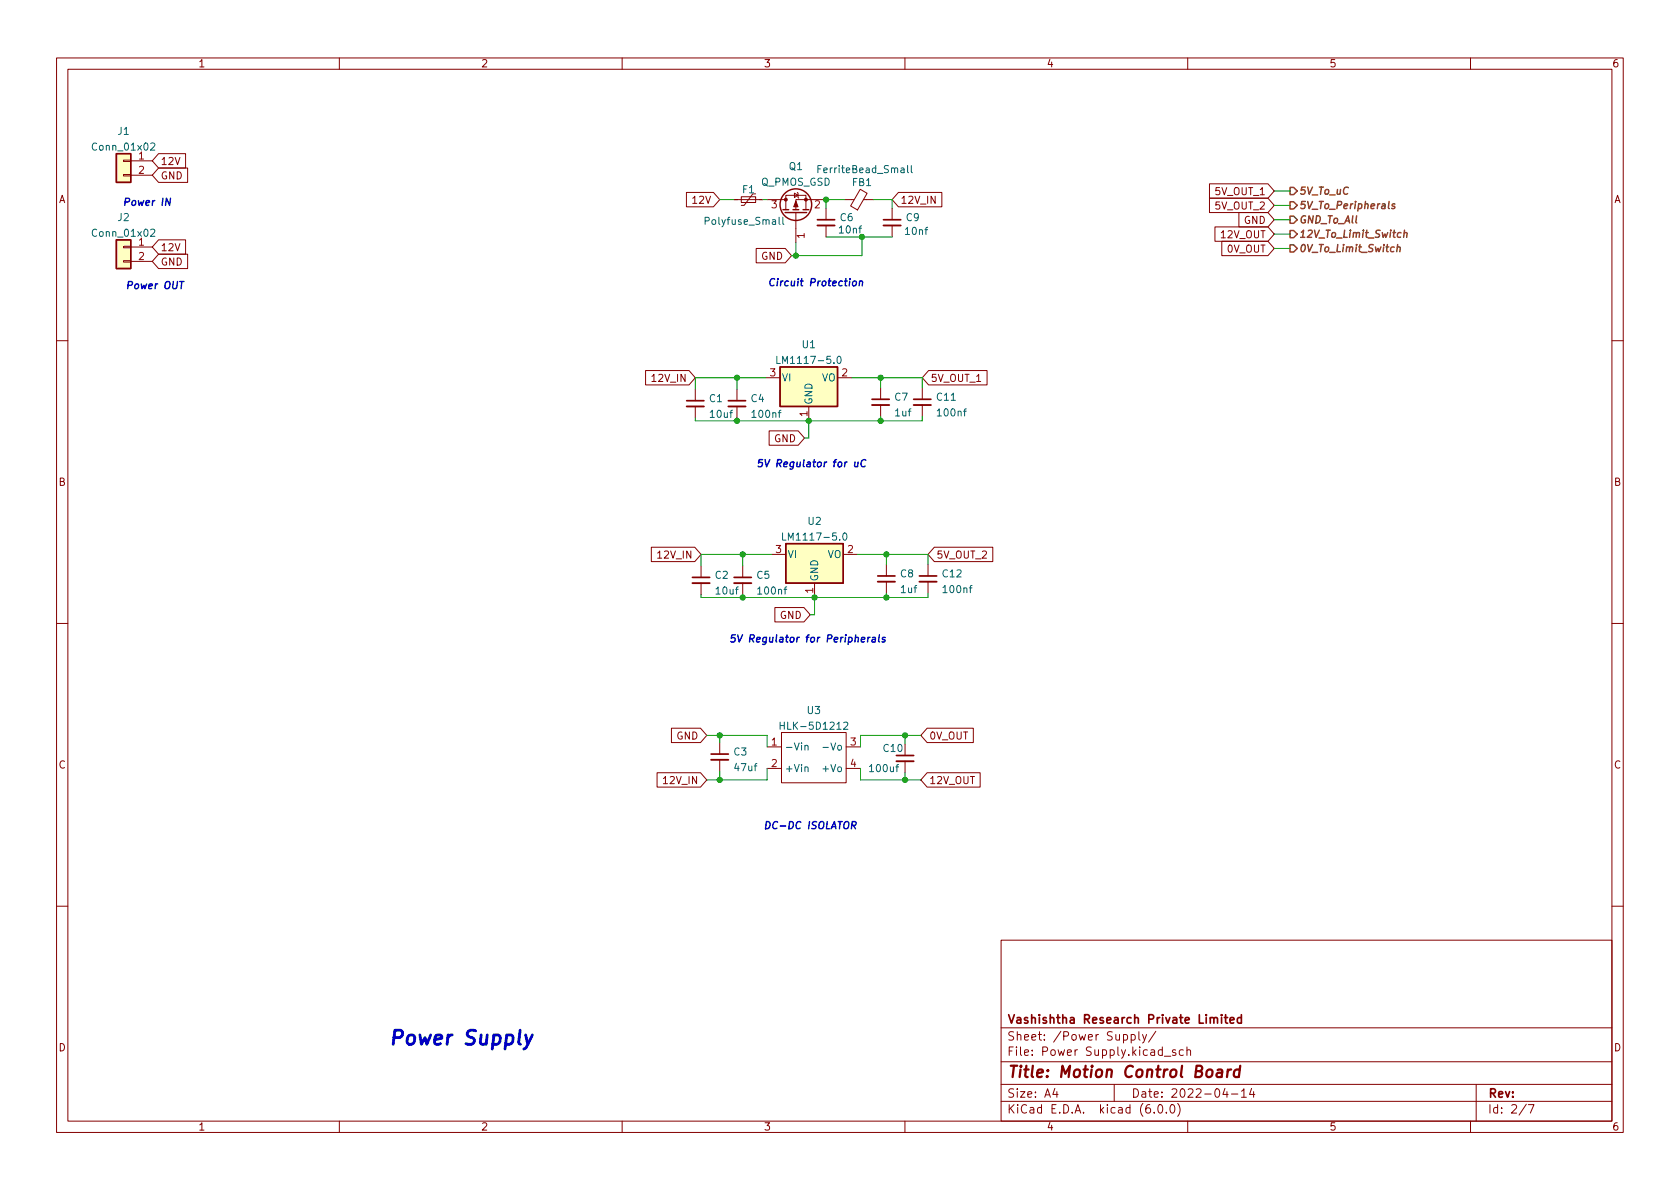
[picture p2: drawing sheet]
<svg xmlns="http://www.w3.org/2000/svg" width="297mm" height="210mm" viewBox="0 0 297 210" stroke-linecap="round" stroke-linejoin="round" font-family="sans-serif">
<g fill="none" stroke="#840000" stroke-width=".18">
<path d="M10 10.2h277v190.1h-277zM12 12.2h273v186.1h-273zM60 10.2v2M110 10.2v2M160 10.2v2M210 10.2v2M260 10.2v2M21.8 30.9h1.3v.2h-1.3zM21.8 28.3h1.3v.3h-1.3zM23.1 28.4h3.8M23.1 31h3.8M28 27.2h4.8v2.5h-4.8l-1.1-1.3z"/>
<path d="M28 29.7h5.2v2.6h-5.2l-1.1-1.3zM121.4 34h4.7l1.2 1.3-1.2 1.3h-4.7zM129.8 35.3h5.1M131.1 34.8h2.5v1h-2.5zM133.6 34.3h-.5l-1.5 2h-.5M135.6 35.3h3.3M138.9 37.1v-2.6h3.6v2.6M140.5 34.2l.6 .3-.6 .4zM140.7 37.6v5.3M141 34l.1 .2v.7l.1 .1M145.8 35.3h-5.1v1.8M146 36.8v2.1"/>
<path d="M146 39.9v2M149.4 35.3h1.6M152.1 33.5l1.2 .7-1.7 2.9-1.2-.7zM152.7 35.3h1.7M157.7 36.8v2.1M157.7 39.9v2M158.8 34h7.7v2.6h-7.7l-1.1-1.3zM213.8 32.5h10.4l1.1 1.3-1.1 1.2h-10.4zM213.8 35h10.4l1.1 1.3-1.1 1.3h-10.4zM219 37.6h5.2l1.1 1.3-1.1 1.2h-5.2zM21.8 46.1h1.3v.2h-1.3zM21.8 43.6h1.3v.2h-1.3z"/>
<path d="M23.1 43.7h3.8M23.1 46.2h3.8M28 45h5.2v2.5h-5.2l-1.1-1.3zM28 42.4h4.8v2.6h-4.8l-1.1-1.3zM133.7 43.9h5.1l1.2 1.3-1.2 1.3h-5.1zM214.8 40.1h9.4l1.1 1.3-1.1 1.3h-9.4zM216 42.7h8.2l1.1 1.2-1.1 1.3h-8.2zM10 60.2h2M114.1 65.5h7.7l1.1 1.3-1.1 1.3h-7.7zM122.9 68.8v2.1M122.9 71.9v2M130.3 68.8v2.1"/>
<path d="M130.3 71.9v2M135.4 66.8h2.5M136 76.2h5.1l1.1 1.3-1.1 1.2h-5.1zM143 71.9v2.5M148.1 66.8h2.5M155.7 68.6v2M155.7 71.6v2.1M163.1 68.6v2M163.1 71.6v2.1M164.2 65.5h10.3v2.6h-10.3l-1.1-1.3zM285 60.2h2M115.2 96.8h7.6l1.2 1.2-1.2 1.3h-7.6z"/>
<path d="M136.4 98h2.5M149.1 98h2.5M156.7 99.8v2M164.1 99.8v2M165.2 96.8h10.3v2.5h-10.3l-1.1-1.3zM10 110.2h2M124 100.1v2M124 103.1v2.1M131.3 100.1v2M131.3 103.1v2.1M137 107.4h5.1l1.2 1.3-1.2 1.3h-5.1zM144 103.1v2.6"/>
<path d="M156.7 102.9v2M164.1 102.9v2M285 110.2h2M116.2 136.6h7.7l1.1 1.3-1.1 1.3h-7.7zM118.7 128.8h5.2l1.1 1.2-1.1 1.3h-5.2zM127.3 131.3v2M127.3 134.4v2M135.6 132.1h2.6M135.6 135.9h2.6M138.2 129.5h11.4v8.9h-11.4zM149.6 132.1h2.5M149.6 135.9h2.5"/>
<path d="M160 134.6v2M163.9 128.8h8.2v2.5h-8.2l-1.1-1.3zM163.9 136.6h9.4v2.6h-9.4l-1.1-1.3zM10 160.2h2M177 166.3h108v32h-108zM285 160.2h2M60 198.3v2M110 198.3v2M160 198.3v2M177 194.8h108M177 191.8h108M177 187.8h108"/>
<path d="M177 181.8h108M186.5 192.5l-.4 1h1M186.9 193v1M197 191.8v3M200 183l.4-.1 .3 .3v.4l-.1 .3h-.6M200 182.9v1.5M201.4 182.4v1.3l.2 .2M202 182.9l.4 1M202.7 182.9l-.5 1.4-.2 .1M204.1 196.7v.1M204.4 182.4l-1.3 1.9M204.9 195.4l.2-.1a.81 .81 0 0 1 .6 .7 .81 .81 0 0 1-.3 .8h-.2a.81 .81 0 0 1-.6-.6 .81 .81 0 0 1 .3-.8z"/>
<path d="M205.9 186.8h1.1M206.2 196.7v.1M207.1 195.4l.1-.1a.81 .81 0 0 1 .6 .7 .81 .81 0 0 1-.3 .8h-.1a.81 .81 0 0 1-.6-.6 .81 .81 0 0 1 .3-.8zM207.9 185.7l-.4-.1-.2 .2 .1 .3 .5 .1v.4h-.6M208.2 195.1a1.72 1.72 0 0 1 0 2.3M209.2 185.7l-.4-.1-.3 .3v.4l.1 .3h.6M209.9 185.8l.2-.2 .3 .1 .1 .9M209.9 185.1v1.5M210 198.3v2M216.6 192.5l-.4 1h.9M216.9 193v1M217.7 193.5h1.2"/>
<path d="M219.5 193l.4-.5v1.5M219.5 194h.9M221.3 192.5l-.4 1h1M221.6 193v1M260 198.3v2M261 191.8v6.5M269.9 195.3l-1.3 1.9M270.2 195.3h1l-.6 1.5"/>
</g>
<path d="M215.3 189.2l.2-.1 .5 .1v1.3M216.1 189.6l-.7 .1a.4 .4 0 0 0-.3 .3 .4 .4 0 0 0 .2 .5l.7-.1M217.1 189.1l-.2 1.4M217.7 189.1l-.4 .1-.2 .3M219.2 189.2a.66 .66 0 0 0-1 .3l-.1 .6 .2 .3 .2 .1 .5-.1M219.3 188.5l-.3 2" fill="none" stroke="#840000" stroke-width=".4"/>
<g fill="none" stroke="#840000" stroke-width=".3">
<path d="M144.5 38.9h3.1M156.2 38.9h3.1M121.4 70.9h3.1M128.8 70.9h3M154.2 70.6h3M161.5 70.6h3.1M122.4 102.1h3.1M129.8 102.1h3M155.2 101.8h3M162.6 101.8h3M125.7 133.3h3.1M158.5 133.6h3"/>
<path d="M216 179.4v.2M216 179.9v1M216.5 179.9h.6M216.7 179.4v1.3l.4 .2M219.5 179.4v1.5M217.5 180.4l.7-.1-.1-.3-.4-.1-.2 .2 .1 .8h.5M219.5 180l-.4-.1-.3 .3v.4l.1 .3h.6"/>
</g>
<path d="M144.5 39.9h3.1M156.2 39.9h3.1M121.4 71.9h3.1M128.8 71.9h3M154.2 71.6h3M161.5 71.6h3.1M122.4 103.1h3.1M129.8 103.1h3M155.2 102.9h3M162.6 102.9h3M125.7 134.4h3.1M158.5 134.6h3" fill="none" stroke="#840000" stroke-width=".33"/>
<g fill="#ffffc2" stroke="#ffffc2" stroke-width=".18">
<path d="M137.9 64.9h10.2v7h-10.2z"/>
<path d="M138.9 96.1h10.2v7h-10.2z"/>
<path d="M20.6 27.2h2.5v5.1h-2.5z"/>
<path d="M20.6 42.4h2.5v5.1h-2.5z"/>
</g>
<g fill="none" stroke="#840000" stroke-width=".25">
<path d="M20.6 27.2h2.5v5.1h-2.5zM138.4 37.1h1M138.8 37.6h3.8M140.2 37.1h1M142 37.1h1M20.6 42.4h2.5v5.1h-2.5zM137.9 64.9h10.2v7h-10.2zM138.9 96.1h10.2v7h-10.2z"/>
<circle cx="140.7" cy="36.2" r="2.79"/>
</g>
<g fill="none" stroke="#006464" stroke-width=".18">
<path d="M26.7 25.4l.4-.1 .3 .3-.8 1h.8M137.7 38.4v1.1l.2 .2M138.4 38.4v1.1l.2 .2M144.6 29.9h.4M145.2 29.3h-.6v1.2M160.5 29.3v1.1l.1 .1M161.1 29.3v1.1l.2 .1M26.7 40.6l.4-.1 .3 .4-.8 .9h.8M137.3 63v1.3h.7M148.1 63.1l.2-.1a.68 .68 0 0 1 .4 .6 .68 .68 0 0 1-.4 .7l-.2-.1-.1-.4zM138.4 94.2v1.3h.6M149.1 94.4l.2-.2a.68 .68 0 0 1 .5 .7 .68 .68 0 0 1-.5 .6l-.2-.1-.1-.4z"/>
<path d="M137.9 127.7v1.3M137.9 128.3h.8M142.3 131.9l.2-.1 .3 .1 .1 .7M142.3 135.7l.2-.1 .3 .1 .1 .8M145.5 132.2h1M149.2 127.8l.5-.1 .2 .4-.8 .9h.8"/>
</g>
<g fill="#840000" stroke="#840000" stroke-width=".18">
<path d="M140.7 35.6l.4 1h-.8z"/>
<circle cx="142.5" cy="35.3" r=".25"/>
<circle cx="138.9" cy="35.3" r=".25"/>
</g>
<path d="M228.1 35.7h.6l.7 .6-.7 .7h-.6zM228.1 38.2h.6l.7 .7-.7 .6h-.6zM228.1 33.1h.6l.7 .7-.7 .6h-.6zM246.6 36.1l-.3-.1-.2 .3 .5 .2-.1 .3h-.4M228.1 43.3h.6l.7 .6-.7 .7h-.6zM228.1 40.8h.6l.7 .6-.7 .6h-.6zM247.1 43.8l.1-.1h.3v.8M248.3 41.2l.2-.1 .3 .1-.1 .8" fill="none" stroke="#725600" stroke-width=".25"/>
<g fill="none" stroke="#0000c2" stroke-width=".25">
<path d="M30.1 35l-.1 1.3-.6-1.3-.1 1.3M31.8 49.8h.7M150.8 49.8l.2-.1 .4 .1v.5l-.2 .2h-.3l-.1-.1zM152 49.8l.2-.1 .3 .1-.1 .7M152 49.7l-.1 .8M151.2 81.7l-.1 .8h.3l.2-.1M151.7 81.7l-.1 .8M153.1 81.4a.61 .61 0 0 0-.9 .4 .61 .61 0 0 0 .5 .7l.3-.1M153.5 112.7l-.1 .8M153.9 112.7l-.4 .2M154.3 112.7h.5l-.1 .8M154.8 113l-.4 .1-.3 .1 .2 .3h.4"/>
<path d="M155.5 112.3l-.2 1.1 .2 .1M156.5 112.7h-.3l-.2 .2v.2l.5 .1-.1 .3h-.5M150.6 146l.6-.1 .2-.2-.1-.3-.1-.1h-.5l-.2 1.3M150.9 146l.4 .6"/>
</g>
<path d="M92.9 183l.4 1.7M94.1 183l-1.1 2.3-.4 .2" fill="none" stroke="#0000c2" stroke-width=".5"/>
<g fill="none" stroke="#009600" stroke-width=".18">
<path d="M127.3 35.3h2.5M134.9 35.3h.7M145.8 35.3h3.6M146 35.3v1.5M154.4 35.3h3.3v1.5M225.3 36.3h2.8M225.3 38.9h2.8M225.3 33.8h2.8M140.7 42.9v2.3M146 41.9h11.7M152.4 41.9v3.3h-12.4M225.3 43.9h2.8"/>
<path d="M225.3 41.4h2.8M130.3 66.8v2M130.3 73.9v.5M135.4 66.8h-12.5v2M143 74.4v3.1h-.8M150.6 66.8h12.5v1.8M155.7 66.8v1.8M155.7 73.7v.7M163.1 73.7v.7h-40.2v-.5M131.3 98v2.1M136.4 98h-12.4v2.1M151.6 98h12.5v1.8"/>
<path d="M156.7 98v1.8M131.3 105.2v.5M144 105.7v3h-.7M156.7 104.9v.8M164.1 104.9v.8h-40.1v-.5M125 130h10.6v2.1M127.3 130v1.3M127.3 136.4v1.5M135.6 135.9v2h-10.6M152.1 135.9v2h10.7M160 130v1.6M160 136.6v1.3"/>
<path d="M162.8 130h-10.7v2.1"/>
</g>
<g fill="#009600" stroke="#009600" stroke-width=".18">
<circle cx="160" cy="130" r=".46"/>
<circle cx="127.3" cy="130" r=".46"/>
<circle cx="131.3" cy="105.7" r=".46"/>
<circle cx="160" cy="137.9" r=".46"/>
<circle cx="127.3" cy="137.9" r=".46"/>
<circle cx="130.3" cy="66.8" r=".46"/>
<circle cx="156.7" cy="98" r=".46"/>
<circle cx="130.3" cy="74.4" r=".46"/>
<circle cx="152.4" cy="41.9" r=".46"/>
<circle cx="140.7" cy="45.2" r=".46"/>
<circle cx="143" cy="74.4" r=".46"/>
<circle cx="144" cy="105.7" r=".46"/>
<circle cx="156.7" cy="105.7" r=".46"/>
<circle cx="131.3" cy="98" r=".46"/>
<circle cx="146" cy="35.3" r=".46"/>
<circle cx="155.7" cy="66.8" r=".46"/>
<circle cx="155.7" cy="74.4" r=".46"/>
</g>
<text font-size="3.5" fill="#0000c2" x="68.6" y="184.8">Power Supply</text>
<text font-size="2.8" fill="#840000" x="178" y="190.6">Title: Motion Control Board</text>
<g font-size="2.1" fill="#840000">
<text x="178" y="184">Sheet: /Power Supply/</text>
<text x="178" y="181">Vashishtha Research Private Limited</text>
<text x="178" y="186.7">File: Power Supply.kicad_sch</text>
<text x="178" y="196.9">KiCad E.D.A. kicad (6.0.0)</text>
<text x="178" y="194.1">Size: A4</text>
<text x="200" y="194.1">Date: 2022-04-14</text>
<text x="263" y="194.1">Rev:</text>
<text x="263" y="196.9">Id: 2/7</text>
</g>
<g font-size="1.8" fill="#840000">
<text x="35" y="11.9">1</text>
<text x="85" y="11.9">2</text>
<text x="135" y="11.9">3</text>
<text x="185" y="11.9">4</text>
<text x="235" y="11.9">5</text>
<text x="285" y="11.9">6</text>
<text x="28.4" y="29.2">12V</text>
<text x="10.3" y="35.9">A</text>
<text x="28.4" y="31.7">GND</text>
<text x="215" y="34.5">5V_OUT_1</text>
<text x="285.3" y="35.9">A</text>
<text x="122.7" y="36">12V</text>
<text x="159.2" y="36">12V_IN</text>
<text x="215" y="37">5V_OUT_2</text>
<text x="219.9" y="39.6">GND</text>
<text x="28.4" y="46.9">GND</text>
<text x="28.4" y="44.4">12V</text>
<text x="134.6" y="45.9">GND</text>
<text x="216" y="42.1">12V_OUT</text>
<text x="217" y="44.7">0V_OUT</text>
<text x="115.6" y="67.5">12V_IN</text>
<text x="164.5" y="67.5">5V_OUT_1</text>
<text x="136.9" y="78.2">GND</text>
<text x="10.3" y="85.9">B</text>
<text x="285.3" y="85.9">B</text>
<text x="116.6" y="98.8">12V_IN</text>
<text x="165.5" y="98.8">5V_OUT_2</text>
<text x="137.9" y="109.4">GND</text>
<text x="119.6" y="130.8">GND</text>
<text x="164.2" y="130.8">0V_OUT</text>
<text x="10.3" y="135.9">C</text>
<text x="285.3" y="135.9">C</text>
<text x="117.6" y="138.6">12V_IN</text>
<text x="164.2" y="138.6">12V_OUT</text>
<text x="10.3" y="185.9">D</text>
<text x="285.3" y="185.9">D</text>
<text x="35" y="199.9">1</text>
<text x="85" y="199.9">2</text>
<text x="135" y="199.9">3</text>
<text x="185" y="199.9">4</text>
<text x="235" y="199.9">5</text>
<text x="285" y="199.9">6</text>
</g>
<g font-size="1.8" fill="#006464">
<text x="20.9" y="23.8">J1</text>
<text x="16.6" y="26.6">Conn_01x02</text>
<text x="131.3" y="34.2">F1</text>
<text x="134.5" y="32.8">Q_PMOS_GSD</text>
<text x="139.5" y="30.1">Q1</text>
<text x="145.1" y="30.6">FerriteBead_Small</text>
<text x="150.7" y="32.9">FB1</text>
<text x="16.6" y="41.9">Conn_01x02</text>
<text x="20.9" y="39.1">J2</text>
<text x="125" y="39.7">Polyfuse_Small</text>
<text x="148.5" y="41.3">10nf</text>
<text x="148.6" y="39.1">C6</text>
<text x="160.2" y="41.5">10nf</text>
<text x="160.2" y="39.1">C9</text>
<text x="138.2" y="64.3">LM1117-5.0</text>
<text x="141.9" y="61.6">U1</text>
<text x="125.4" y="71.1">C1</text>
<text x="132.8" y="71.1">C4</text>
<text x="138.2" y="67.4">VI</text>
<text x="143.6" y="71.6" transform="rotate(-90 143.6 71.6)">GND</text>
<text x="145.3" y="67.4">VO</text>
<text x="158.2" y="70.8">C7</text>
<text x="165.7" y="70.8">C11</text>
<text x="125.7" y="73.9">10uf</text>
<text x="133.1" y="73.9">100nf</text>
<text x="158.3" y="73.6">1uf</text>
<text x="165.9" y="73.6">100nf</text>
<text x="139.3" y="95.6">LM1117-5.0</text>
<text x="142.9" y="92.8">U2</text>
<text x="139.2" y="98.7">VI</text>
<text x="146.3" y="98.7">VO</text>
<text x="126.5" y="102.3">C2</text>
<text x="126.7" y="105.1">10uf</text>
<text x="133.8" y="102.3">C5</text>
<text x="134.2" y="105.1">100nf</text>
<text x="144.7" y="102.9" transform="rotate(-90 144.7 102.9)">GND</text>
<text x="159.2" y="102.1">C8</text>
<text x="159.3" y="104.9">1uf</text>
<text x="166.7" y="102.1">C12</text>
<text x="166.9" y="104.9">100nf</text>
<text x="138.7" y="129">HLK-5D1212</text>
<text x="142.8" y="126.3">U3</text>
<text x="129.8" y="133.6">C3</text>
<text x="130" y="136.4">47uf</text>
<text x="138.7" y="132.7">-Vin</text>
<text x="138.7" y="136.5">+Vin</text>
<text x="145.8" y="136.5">+Vo</text>
<text x="146.2" y="132.7">-Vo</text>
<text x="153.9" y="136.5">100uf</text>
<text x="156.3" y="133">C10</text>
</g>
<g font-size="1.8" fill="#a90000">
<text x="24.5" y="28.2">1</text>
<text x="24.5" y="30.7">2</text>
<text x="136.4" y="36.8">3</text>
<text x="144" y="36.8">2</text>
<text x="24.5" y="43.4">1</text>
<text x="24.5" y="46">2</text>
<text x="142.2" y="42.1" transform="rotate(-90 142.2 42.1)">1</text>
<text x="136.2" y="66.5">3</text>
<text x="148.9" y="66.5">2</text>
<text x="142.7" y="73.6" transform="rotate(-90 142.7 73.6)">1</text>
<text x="137.2" y="97.8">3</text>
<text x="149.9" y="97.8">2</text>
<text x="143.8" y="104.9" transform="rotate(-90 143.8 104.9)">1</text>
<text x="136.4" y="131.8">1</text>
<text x="150.4" y="131.8">3</text>
<text x="136.4" y="135.6">2</text>
<text x="150.4" y="135.6">4</text>
</g>
<g font-size="1.8" fill="#725600">
<text x="229.6" y="34.4">5V_To_uC</text>
<text x="229.6" y="37">5V_To_Peripherals</text>
<text x="229.6" y="39.5">GND_To_All</text>
<text x="229.6" y="44.6">0V_To_Limit_Switch</text>
<text x="229.6" y="42">12V_To_Limit_Switch</text>
</g>
<g font-size="1.8" fill="#0000c2">
<text x="21.6" y="36.4">Power IN</text>
<text x="22.1" y="51.1">Power OUT</text>
<text x="135.6" y="50.6">Circuit Protection</text>
<text x="133.6" y="82.6">5V Regulator for uC</text>
<text x="128.8" y="113.6">5V Regulator for Peripherals</text>
<text x="134.9" y="146.6">DC-DC ISOLATOR</text>
</g>
</svg>
